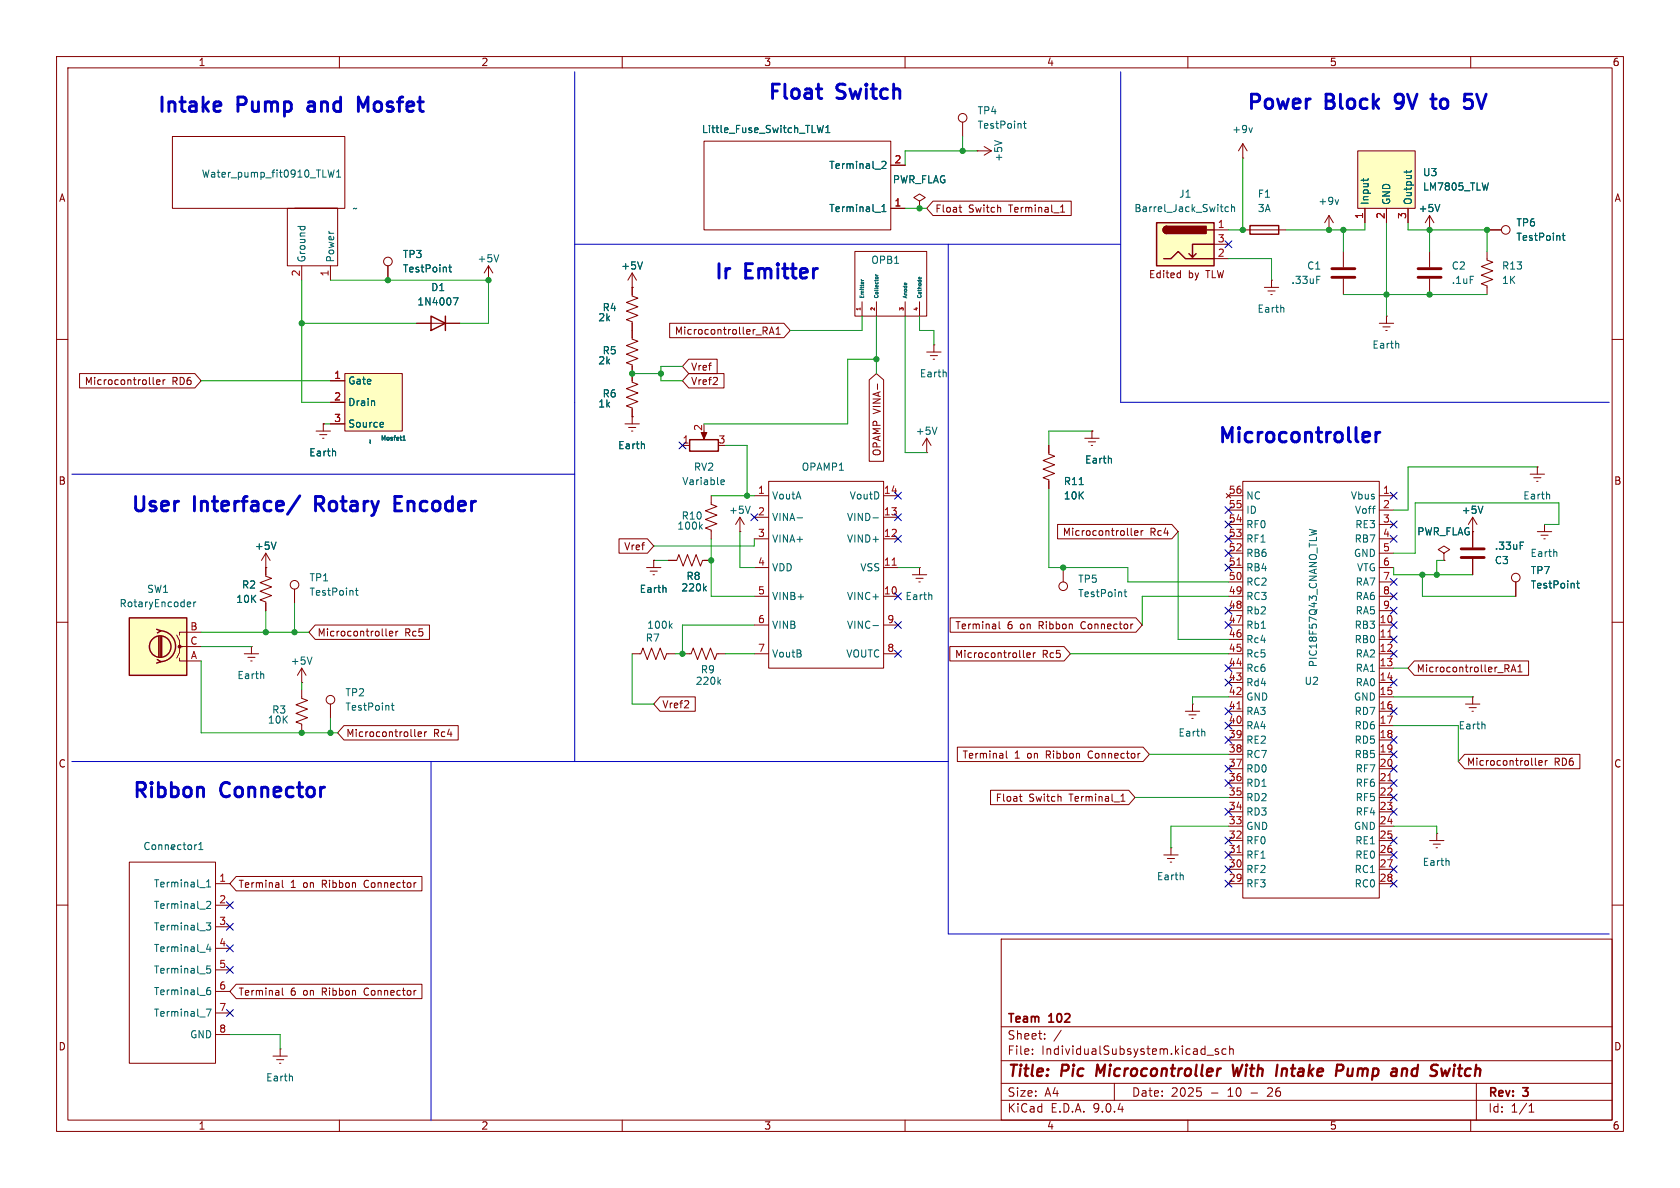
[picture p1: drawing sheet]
<svg xmlns="http://www.w3.org/2000/svg" width="297mm" height="210mm" viewBox="0 0 297 210" stroke-linecap="round" stroke-linejoin="round" font-family="sans-serif">
<g fill="none" stroke="#840000" stroke-width=".18">
<path d="M10 10h277v190h-277zM12 12h273v186h-273zM60 10v2M110 10v2M160 10v2M210 10v2M260 10v2M86.4 49.5h.1M86.4 47l-.8 1.3M86.4 47l.7 1.3M86.4 47v2.5M10 60h2"/>
<path d="M285 60h2M133.3 87.6h2.6M133.3 91.4h2.6M133.3 95.3h2.6M135.9 85.1h20.3v33h-20.3zM156.2 87.6h2.5M156.2 91.4h2.5M156.2 95.3h2.5M10 110h2M133.3 100.3h2.6M133.3 105.4h2.6M133.3 110.5h2.6"/>
<path d="M133.3 115.6h2.6M156.2 100.3h2.5M156.2 105.4h2.5M156.2 110.5h2.5M156.2 115.6h2.5M285 110h2M209.5 125.7h2.6M210.2 126.4h1.3M210.7 127h.2M210.8 124.5h.1M210.8 124.5v1.2M10 160h2"/>
<path d="M177 166h108v32h-108zM285 160h2M60 198v2M110 198v2M160 198v2M177 194.5h108M177 191.5h108M177 187.5h108M177 181.5h108M182.5 186.3v.1M182.5 185.5v.1M184.7 183.6v.1"/>
<path d="M184.7 182.8v.1M187.6 182.1l-1.3 2M197 191.5v3M210 198v2M211.6 192.3h.7M212.2 192.9l.2 .3-.2 .5M213.4 186.5h1.1M215.4 185.5l-.4-.1-.2 .2 .1 .2 .5 .2v.3h-.6M216.7 185.5l-.4-.1-.3 .3v.4l.2 .2h.5M217.4 185.5l.2-.1 .4 .1v.9M217.4 184.9v1.5M260 198v2"/>
<path d="M261 191.5v6.5M270.3 196.6h.9M270.3 195.5l.4-.4v1.5"/>
</g>
<path d="M194 188.2l-.2 2M217.9 188.2l.3 2 .5-1.4 .2 1.4 .7-2M226.7 188.9l-.2 1.3M227.3 188.9l-.6 .2M237.2 188.2l.1 .1a.58 .58 0 0 1-.3 1M238.3 188.9l-.1 1 .1 .2 .4 .1M248.2 188.9l.5 .1 .1 .2-.2 1M256.3 188.9l-.5 1.3M257.1 188.9l-.2 1.3" fill="none" stroke="#840000" stroke-width=".4"/>
<path d="M88.2 45l-.4 1.3M140.9 91.5h1M154.3 91.5h1M154.3 110.6h1M212.9 129.3l.1 .8" fill="none" stroke="#006464" stroke-width=".18"/>
<path d="M157.7 99.9h.7" fill="none" stroke="#a90000" stroke-width=".18"/>
<path d="M240 26.7h10.2v10.1h-10.2z" fill="#ffffc2"/>
<g fill="none" stroke="#840000" stroke-width=".18">
<path d="M170.2 21.6v2.5M240 26.7h10.2v10.1h-10.2zM241.3 36.8v2.6M245.1 36.8v2.6M248.9 36.8v2.6M252.7 38.1l-.7 1.3M252.7 38.1l.8 1.3M252.7 38.1v2.5M68.6 47v2.5M73.7 57.2h7.6M111.8 50.8h.1M111.8 48.3l-.8 1.2"/>
<path d="M111.8 48.3l.7 1.2M111.8 48.3v2.5M223.5 50.8h2.6M224.2 51.4h1.2M224.7 52.1h.2M224.8 49.5h.1M224.8 49.5v1.3M237.5 44.5v2.7M237.5 49.3v2.8M243.8 57.2h2.6M244.5 57.8h1.2M245 58.4h.2"/>
<path d="M245.1 55.9h.1M245.1 55.9v1.3M252.7 40.6h.1M262.9 44.5v1.5l1 .4-2 .7 2 .8-2 .7 2 .8-2 .8 1 .3v1.6M262.9 40.6h2.5M55.9 76.2h2.5M56.5 76.8h1.3M57 77.5h.3M57.1 74.9h.1M57.1 74.9v1.3M111.8 66v1.6l1 .3-2.1 .8 2.1 .8-2.1 .7 2.1 .8-2.1 .8 1.1 .3v1.6M163.8 62.2h2.6"/>
<path d="M164.5 62.9h1.2M165 63.5h.2M165.1 61h.1M165.1 61v1.2M185.4 78.7v1.6l1 .3-2 .8 2 .8-2 .7 2 .8-2 .8 1 .3v1.6M191.8 77.5h2.5M192.4 78.1h1.3M192.9 78.7h.3M193 76.2h.1M193 76.2v1.3M115.6 99.1h.1M115.6 99.1v1.2"/>
<path d="M130.8 94h.1M130.8 91.4l-.8 1.3M130.8 91.4l.8 1.3M130.8 91.4v2.6M217.2 87.6h2.5M217.2 90.2h2.5M217.2 92.7h2.5M217.2 95.3h2.5M217.2 97.8h2.5M219.7 85.1h24.1v73.7h-24.1zM243.8 87.6h2.6M243.8 90.2h2.6"/>
<path d="M243.8 92.7h2.6M243.8 95.3h2.6M243.8 97.8h2.6M260.3 94v2.8M260.3 98.8v2.8M271.8 94h2.5M272.4 94.6h1.3M272.9 95.3h.3M273 92.7h.1M273 92.7v1.3M111.8 115.6h1.5l.4-1 .7 2 .8-2 .8 2 .7-2 .8 2 .4-1h1.5M114.3 100.3h2.5"/>
<path d="M114.9 101h1.3M115.4 101.6h.3M120.6 115.6h1.6l.4-1 .7 2 .8-2 .7 2 .8-2 .8 2 .3-1h1.6M161.3 101.6h2.5M161.9 102.2h1.3M162.4 102.9h.3M162.6 100.3h.1M162.6 100.3v1.3M188 100.3v2.6M217.2 115.6h2.5M217.2 100.3h2.5M217.2 102.9h2.5"/>
<path d="M217.2 105.4h2.5M217.2 108h2.5M217.2 110.5h2.5M217.2 113h2.5M217.2 118.1h2.5M243.8 115.6h2.6M243.8 100.3h2.6M243.8 102.9h2.6M243.8 105.4h2.6M243.8 108h2.6M243.8 110.5h2.6M243.8 113h2.6"/>
<path d="M243.8 118.1h2.6M217.2 120.7h2.5M217.2 123.2h2.5M217.2 125.7h2.5M217.2 128.3h2.5M217.2 130.8h2.5M217.2 133.4h2.5M217.2 135.9h2.5M217.2 138.4h2.5M243.8 120.7h2.6M243.8 123.2h2.6M243.8 125.7h2.6"/>
<path d="M243.8 128.3h2.6M243.8 130.8h2.6M243.8 133.4h2.6M243.8 135.9h2.6M243.8 138.4h2.6M217.2 141h2.5M217.2 143.5h2.5M217.2 146.1h2.5M217.2 148.6h2.5M217.2 151.1h2.5M217.2 153.7h2.5M217.2 156.2h2.5"/>
<path d="M243.8 141h2.6M243.8 143.5h2.6M243.8 146.1h2.6M243.8 148.6h2.6M243.8 151.1h2.6M243.8 153.7h2.6M243.8 156.2h2.6"/>
<circle cx="170.2" cy="20.8" r=".76"/>
<circle cx="68.6" cy="46.2" r=".76"/>
<circle cx="266.2" cy="40.6" r=".76"/>
<circle cx="188" cy="103.6" r=".76"/>
</g>
<g fill="none" stroke="#006464" stroke-width=".18">
<path d="M180.9 21.8h.5M181.1 21.4v1.1l.3 .2M241 31.6v.4M241.9 31.6l-.1 .2M248.7 30.1v.5M249.5 30.1l-.2 .3h-1.1M254.5 36.1l-.4 1.3M79.3 47.2h.5M79.5 46.8v1.1l.3 .2M80.1 52.6h.9l-.6 1.3M113.6 46.3l-.4 1.3M226.9 54.4l.1 .8"/>
<path d="M232.8 48.8h.6M276.2 41.6h.5M276.4 41.2v1.1l.3 .2M59.3 79.8v.8M167.2 65.8l.1 .8M247.2 60.8l.1 .7M132.6 89.5l-.4 1.2M190.8 85.7h.7M196.4 81.1l.1 .8M231.5 93.6l1.2 .3-.9 .2M268.7 95.8h.7M275.2 97.6v.8"/>
<path d="M117.7 103.9v.8M118.5 110.6l.3 .5M118.8 110.2l-.5 .5M164.7 105.2v.8M198.7 104.6h.5M198.9 104.2v1.1l.3 .2M127 120.5l.4 .5M127.4 120.1l-.5 .5"/>
</g>
<path d="M76.2 55.9l2.5 1.3-2.5 1.2zM78.7 55.9v2.5" fill="none" stroke="#840000" stroke-width=".25"/>
<path d="M235.5 47.5h4M235.5 49h4M258.3 98.6h4.1M258.3 97h4.1" fill="none" stroke="#840000" stroke-width=".51"/>
<path d="M218.7 99.9h.7M245.4 112.6h.7M218.7 125.3h.7M245.4 138h.7M218.7 150.7h.7" fill="none" stroke="#a90000" stroke-width=".18"/>
<path d="M204.5 39.4h10.1v7.6h-10.1z" fill="#ffffc2"/>
<path d="M204.5 39.4h10.1v7.6h-10.1zM221 39.9h5.1v1.5h-5.1zM205.7 45.7h1.3l1.3-1.2 1.2 1.2h5.1M206.2 40a.64 .64 0 0 0-.6 .6 .64 .64 0 0 0 .6 .7M211.5 44.8l-.7 .7M213.4 40.6h1.2M214.6 43.2h-3.8v2.3l-.6-.7" fill="none" stroke="#840000" stroke-width=".25"/>
<g fill="#840000" stroke="#840000" stroke-width=".25">
<path d="M205.8 40.2l.4-.2v1.3a.63 .63 0 0 1-.5-.4 .63 .63 0 0 1 .1-.7z"/>
<path d="M206.2 40h7v1.3h-7z"/>
</g>
<g fill="none" stroke="#840000" stroke-width=".18">
<path d="M172.7 26.7h.1M172.7 26.7h2.6M174 25.9l1.3 .8M175.3 26.7l-1.3 .7M219.7 27.9h.1M219.7 25.4l-.8 1.3M219.7 25.4l.8 1.3M219.7 25.4v2.5M234.9 38.1l-.7 1.3M234.9 38.1l.8 1.3M234.9 38.1v2.5M111.8 50.8v1.5l1 .4-2.1 .8 2.1 .7-2.1 .8 2.1 .8-2.1 .7 1.1 .4v1.5"/>
<path d="M208.3 48.2l.4 .1M208.7 47.8v1.3M208.7 49l-.4 .1M214.6 40.6h2.6M214.6 43.2h2.6M214.6 45.7h2.6M219.7 40.6h7.6M234.9 40.6h.1M252.7 44.5v2.7M252.7 49.3v2.8M125.7 87.6v1.6l1 .3-2 .8 2 .8-2 .7 2 .8-2 .7 1 .4v1.6"/>
</g>
<path d="M175.8 24.9l1.3 .4M217.2 36.6h-.4l-.2 .2 .1 .5h.5M217.7 36.7l.2-.1h.3l.1 .8M217.7 36.1v1.3M221.4 22.6l-.3 .8M236.6 35.3l-.3 .8M123.8 93.1l.4 .4M124.2 92.7l-.5 .5" fill="none" stroke="#006464" stroke-width=".18"/>
<path d="M250.7 47.5h4.1M250.7 49h4.1" fill="none" stroke="#840000" stroke-width=".51"/>
<path d="M61 66h10.1v10.2h-10.1z" fill="#ffffc2"/>
<g fill="none" stroke="#840000" stroke-width=".18">
<path d="M124.5 25h33v15.6h-33zM157.5 36.8h2.5M157.5 29.2h2.5M111.8 58.4v1.5l1 .4-2.1 .8 2.1 .7-2.1 .8 2.1 .8-2.1 .7 1.1 .4v1.5M58.4 67.3h2.6M58.4 71.1h2.6M58.4 74.9h2.6M61 66h10.1v10.2h-10.1zM110.5 74.9h2.5M111.1 75.6h1.3M111.6 76.2h.3M111.8 73.7h.1"/>
<path d="M111.8 73.7v1.2M252.7 148.6h2.6M253.4 149.2h1.2M253.9 149.9h.2M254 147.3h.1M254 147.3v1.3"/>
</g>
<g fill="none" stroke="#006464" stroke-width=".18">
<path d="M145.6 22.2l-.3 1.2-.3-.9-.2 .9M146 23.4h.7M146 22.5l.3-.3v1.2M154.7 37.5h1M155.9 37.4h.7M155.9 36.5l.4-.4v1.3M155.9 28.6l.5-.1 .2 .4-.8 .9h.8M66.2 70.9v.8M67.6 74.7l.2 .3-.6 .1M67.7 75.4l-.1 .1M71.2 77.8h.5M71.2 77.3l.2-.2v.7"/>
<path d="M113.9 78.5v.8M256.1 152.2l.1 .8"/>
</g>
<path d="M22.9 109.2h10.1v10.2h-10.1z" fill="#ffffc2"/>
<g fill="none" stroke="#840000" stroke-width=".25">
<path d="M121.9 77.7h5.1v2.1h-5.1zM22.9 109.2h10.1v10.2h-10.1zM27.7 111.3l.7 .2-.6 .4M27.8 116.6l.6 .4-.7 .2M28.1 112.5v3.6M28.3 111.5a2.73 2.73 0 0 1 2.7 2.7 2.73 2.73 0 0 1-2.7 2.8M28.3 112.5v3.6M28.6 112.5v3.6"/>
<circle cx="28.3" cy="114.3" r="1.9"/>
</g>
<g fill="none" stroke="#840000" stroke-width=".18">
<path d="M30.5 24.1h30.5v12.7h-30.5zM50.8 36.8h8.9v10.2h-8.9zM52.1 36.8h7.6zM157.5 36.8h2.5M157.5 29.2h2.5M162.6 35.6l1-.7-1-.6-1.1 .6 1.1 .7v1.2M162.6 36.8h.1M164.9 35.6h24.5v2.5h-24.5l-1.1-1.3zM169.5 36.7h.5M169.7 37.3l.3 .2M187.5 37.5h.7M187.5 36.6l.4-.4v1.3"/>
<path d="M241.3 36.8v2.6M245.1 36.8v2.6M248.9 36.8v2.6M53.3 47v2.5M58.4 47v2.5M68.6 47v2.5M73.7 57.2h2.5M78.7 57.2h2.6M111.8 50.8h.1M111.8 50.8v1.3M111.8 57.2v2.5M118.4 57.1h20.2l1.1 1.3-1.1 1.3h-20.2z"/>
<path d="M135.2 58.5l.4 .6M135.4 57.8l.2 .3v.3l-.2 .1M136 59.1l.4-1.3 .4 1.3M136.1 58.7h.6M137.2 59.1h.7M137.2 58.2l.4-.4v1.3M151.1 44.5h12.7v11.4h-12.7zM152.4 53.3v2.6M154.9 53.3v2.6M160 53.3v2.6M162.6 53.3v2.6M252.7 40.6h.1"/>
<path d="M262.9 40.6h2.5M14.1 66h20.3l1.2 1.3-1.2 1.3h-20.3zM27.1 67.8l.2 .2M27.7 67.6l.6-.2-.1-.2-.3-.1-.2 .2v.6h.5M28.8 67.1v.9M29.2 67.1l-.4 .3M57.1 74.9h.1M58.4 67.3h2.6M58.4 71.1h2.6M58.4 74.9h2.6M111.8 73.7h.1M111.8 64.8v2.5"/>
<path d="M111.8 72.4v1.3M120.6 78.7h1.3M121.8 66h6.2v2.6h-6.2l-1.2-1.3zM121.8 63.5h5v2.5h-5l-1.2-1.2zM124.5 76.2v1M153.7 67.2l1.2-1.2 1.3 1.2v14.3h-2.5zM155.1 67.9v.9M163.8 77.5l-.7 1.2M163.8 77.5l.8 1.2M163.8 77.5v2.5M185.4 78.7v1.3M193 76.2h.1"/>
<path d="M47 97.8v4.1l1 .3-2 .8 2 .8-2 .7 2 .8-2 .7 1 .4v1.6M47 97.8l-.8 1.3M47 97.8l.8 1.3M109.4 95.2h5.1l1.1 1.3-1.1 1.3h-5.1zM115.6 99.1h.1M118.1 99.1h1.5l.4-1.1 .8 2.1 .7-2.1 .8 2.1 .8-2.1 .7 2.1 .4-1h1.5M163.8 80h.1M185.4 85.1v1.3M187 92.7h20.2l1.1 1.3-1.1 1.3h-20.2zM200 94.5l.2 .2M200.6 94.2l.6-.1-.1-.2-.3-.1-.2 .2v.6h.5M201.7 93.8v.9"/>
<path d="M202.1 93.8l-.4 .2M255.3 97.8l1-.6-1-.7-1 .7 1 .6v1.3M255.3 99.1h.1M260.3 91.4l-.7 1.3M260.3 91.4l.8 1.3M260.3 91.4v5.4M260.3 98.8v2.8M270.5 83.8h2.5M271.1 84.5h1.3M271.7 85.1h.2M271.8 82.6h.1M271.8 82.6v1.2"/>
<path d="M31.2 112.3l.5 1v1h3.9M31.7 116.3v.5h3.9M32.3 114.3h-.6v1l-.5 1M35.6 111.8h-3.9v.5M43.2 115.6h2.5M43.8 116.2h1.3M44.3 116.8h.3M44.4 114.3h.1M44.4 114.3v1.3M47 100.3h.1M52.1 104.1v2.6M53.3 118.1v2.6"/>
<path d="M53.3 118.1l-.7 1.3M53.3 118.1l.8 1.3M55.7 110.5h20.2v2.5h-20.2l-1.1-1.2zM68.2 112.2l.2 .2M68.8 112l.6-.1v-.3h-.4l-.2 .2 .1 .6h.5M70 111.6v.8M70.4 111.6l-.4 .2M167.9 114.3h20.2l1.1 1.3-1.1 1.2h-20.2zM168 109.2h32.8l1.1 1.3-1.1 1.3h-32.8zM176.6 109.9v1.1l.2 .2M180.9 116.1l.2 .1M181.5 115.8l.6-.1v-.2l-.4-.1-.2 .2 .1 .6h.5"/>
<path d="M182.7 115.4v.8M183 115.4l-.3 .2M250 116.8h20.2v2.6h-20.2l-1.1-1.3zM266.4 118.2l.4 .6M266.5 117.5l.3 .3-.1 .3-.2 .1M267.1 118.8l.5-1.3 .4 1.3M267.3 118.4h.6M268 102.9v2.5M268.3 118.8h.8M268.3 117.9l.4-.4v1.3M53.3 121.9v1.5l1.1 .4-2.1 .8 2.1 .7-2.1 .8 2.1 .8-2.1 .7 1 .4v1.5M53.3 120.7h.1"/>
<path d="M58.4 124.5v2.5M60.8 128.3h20.2v2.5h-20.2l-1.1-1.3zM73.3 130l.2 .2M73.9 129.8l.6-.1v-.3h-.4l-.2 .1 .1 .6h.5M75.1 129.4v.8M75.4 129.4l-.3 .2M116.7 123.2h6.2v2.5h-6.2l-1.1-1.2zM169.2 132.1h32.9l1.1 1.3-1.1 1.2h-32.9zM175.1 139.7h24.4l1.2 1.3-1.2 1.2h-24.4zM177.9 132.8v1l.2 .2M258.9 133.3h20.4v2.6h-20.4l-1.1-1.3zM259.1 124.5h2.5"/>
<path d="M259.7 125.1h1.3M260.2 125.7h.3M260.3 123.2h.1M260.3 123.2v1.3M271.4 135.1l.2 .2M272 134.9l.6-.2v-.2l-.4-.1-.2 .2 .1 .6h.5M273.2 134.4v.9M273.6 134.4l-.4 .3M22.9 152.4h15.2v35.6h-15.2zM38.1 156.2h2.5M41.8 154.9h32.8v2.6h-32.8l-1.2-1.3zM49.9 155.6v1.1l.2 .2"/>
<path d="M180.2 140.8h.5M180.4 141.5l.3 .1M198.2 141.6h.7M198.2 140.7l.3-.3v1.2M205.7 151.1h2.6M206.4 151.8h1.2M206.9 152.4h.2M207 149.9h.1M207 149.9v1.2M38.1 160h2.5M38.1 163.8h2.5M38.1 167.6h2.5"/>
<path d="M38.1 171.5h2.5M38.1 175.3h2.5M38.1 179.1h2.5M41.8 174h32.8v2.5h-32.8l-1.2-1.2zM49.9 174.7v1l.2 .2M38.1 182.9h2.5M48.3 186.7h2.5M48.9 187.3h1.3M49.4 188h.3M49.5 185.4h.1M49.5 185.4v1.3"/>
<circle cx="52.1" cy="103.4" r=".76"/>
<circle cx="268" cy="102.1" r=".76"/>
<circle cx="58.4" cy="123.7" r=".76"/>
</g>
<g fill="#840000" stroke="#840000" stroke-width=".18">
<path d="M124 76.5h1l-.5 1.1z"/>
<circle cx="31.7" cy="114.3" r=".25"/>
</g>
<g fill="none" stroke="#006464" stroke-width=".18">
<path d="M58 30l.3 1.3 .2-.9 .3 .9 .3-1.3M59.5 31.3h.7M59.5 30.4l.4-.4v1.3M145.6 22.2l-.3 1.2-.3-.9-.2 .9M146 23.4h.7M146 22.5l.3-.3v1.2M154.7 37.5h1M155.9 37.4h.7M155.9 36.5l.4-.4v1.3M155.9 28.6l.5-.1 .2 .4-.8 .9h.8M241 31.6v.4M241.9 31.6l-.1 .2"/>
<path d="M248.7 30.1v.5M249.5 30.1l-.2 .3h-1.1M254.5 36.1l-.4 1.3M52.6 40h1.3M53.1 40v.2M53.9 40v.2M79.3 47.2h.5M79.5 46.8v1.1l.3 .2M80.1 52.6h.9l-.6 1.3M113.6 46.3l-.4 1.3M152.3 49.6h.4M152.3 49.4v.1"/>
<path d="M152.3 49.5v.1M152.3 49.6h.1M154.8 49.1l.1-.1 .3 .1M154.8 48.7h.4M154.8 48.5l.1 .2M162.4 49.2l.2-.2v.3M162.8 49v.2M276.2 41.6h.5M276.4 41.2v1.1l.3 .2M59.3 79.8v.8M66.2 70.9v.8M67.6 74.7l.2 .3-.6 .1"/>
<path d="M67.7 75.4l-.1 .1M71.2 77.8h.5M71.2 77.3l.2-.2v.7M113.9 78.5v.8M165.6 75.5l-.4 1.3M48.8 95.8l-.4 1.3M127.5 85.6h.5M127.5 84.9l.4-.1 .2 .3-.6 .1M190.8 85.7h.7M196.4 81.1l.1 .8M262.2 89.5l-.5 1.2M268.7 95.8h.7"/>
<path d="M273.9 87.4l.1 .8M33.3 106.4l.4 .1v.2l-.6 .1M33.7 107.2l-.4 .1M34.3 106.4v.9M34.6 106.4l-.3 .3M46.6 119.2v.8M55.2 116.1l-.5 1.3M62.8 104.4h.5M63 104v1l.3 .2M117.7 103.9v.8M124.5 104l.4 .5M124.9 103.6l-.5 .5"/>
<path d="M278.7 103.1h.5M278.9 102.7v1.1l.3 .2M69.2 124.7h.5M69.4 124.3v1.1l.3 .1M262.5 128.1v.7M34.8 149.3l-.3 .1M35.1 150.2h.8M35.1 149.3l.4-.4v1.3M35.3 156.9h1M36.5 156.8h.7M36.5 155.9l.4-.4v1.3M36.5 159.5l.5-.2 .2 .4-.7 .9h.7"/>
<path d="M209.1 154.7l.1 .8M36.5 163.1h.7l-.4 .5 .4 .1v.6l-.2 .1-.5-.1M36.5 178.4h.8l-.5 1.2M36.8 166.9l-.3 .9h.8M37.1 174.6h-.3a.86 .86 0 0 0 0 1.2l.4-.1v-.4l-.2-.2h-.2l-.3 .2M37.1 167.4v.8M37.2 170.8h-.6l-.1 .6 .2-.2 .4 .1 .1 .2v.4l-.2 .1-.5-.1M51.6 190.3l.1 .8"/>
</g>
<path d="M152.1 54.4v.4" fill="none" stroke="#a90000" stroke-width=".18"/>
<path d="M101.6 12.7v121.9M198.1 12.7v58.4h86.4M101.6 43.2h96.5M167.6 43.2v121.9h116.9M12.7 83.8h88.9M12.7 134.6h154.9M76.2 134.6v63.5" fill="none" stroke="#0000c2" stroke-width=".18"/>
<g fill="none" stroke="#009600" stroke-width=".18">
<path d="M160 36.8h3.8M170.2 24.1v2.6M172.7 26.7h-12.7v2.5M219.7 27.9v12.7h-2.5M241.3 39.4v1.2h-14M245.1 39.4v16.5M248.9 39.4v1.2h14v3.9M53.3 49.5v21.6h5.1M53.3 57.2h20.4M58.4 49.5h28v7.7h-5.1M152.4 55.9v2.5h-12.7M154.9 55.9v10.1"/>
<path d="M160 55.9v24.1h3.8M162.6 55.9v2.5h2.5v2.6M217.2 45.7h7.6v3.8M237.5 52.1h25.4M237.5 40.6v3.9M252.7 40.6v3.9M35.6 67.3h22.8M57.1 74.9h1.3M111.8 66h5M120.6 64.8h-3.8v2.5h3.8M128.3 78.7h3.8v8.9M154.9 63.5h-5v11.4h-25.4"/>
<path d="M193 76.2h-7.6v2.5M115.6 99.1h2.5M125.7 95.3v10.1h7.6M125.7 87.6h7.6M130.8 94v6.3h2.5M133.3 95.3v1.2h-17.7M185.4 86.4v13.9h14v2.6h17.8M208.3 94v19h8.9M255.3 99.1h-1.3v2.5M271.8 82.6h-22.9v7.6h-2.5M273 92.7h2.6v-3.8h-25.4v8.9h-3.8M35.6 116.8v12.7h24.1"/>
<path d="M35.6 111.8h19M35.6 114.3h8.8M47 108v3.8M52.1 106.7v5.1M111.8 115.6v8.9h3.8M128.3 115.6h5M133.3 110.5h-12.7v5.1h-1.2M158.7 100.3h3.9M189.2 115.6h28M217.2 105.4h-15.3v5.1M246.4 118.1h2.5M246.4 100.3v1.3h13.9"/>
<path d="M251.5 101.6v3.8h16.5M53.3 120.7v1.2M58.4 127v2.5M203.2 133.4h14M217.2 123.2h-6.4v1.3M246.4 128.3h11.4v6.3M246.4 123.2h13.9M200.7 141h16.5M217.2 146.1h-10.2v3.8M246.4 146.1h7.6v1.2M40.6 182.9h8.9v2.5"/>
</g>
<g fill="none" stroke="#000084" stroke-width=".18">
<path d="M216.6 42.6l1.2 1.2M217.8 42.6l-1.2 1.2M120 78.1l1.3 1.2M121.3 78.1l-1.3 1.2M132.7 90.8l1.3 1.2M134 90.8l-1.3 1.2M158.1 94.6l1.3 1.3M158.1 90.8l1.3 1.2M158.1 87l1.3 1.2M159.4 94.6l-1.3 1.3M159.4 90.8l-1.3 1.2M159.4 87l-1.3 1.2"/>
<path d="M216.6 94.6l1.2 1.3M216.6 97.2l1.2 1.2M216.6 89.6l1.2 1.2M216.6 99.7l1.2 1.2M216.6 92.1l1.2 1.2M217.8 94.6l-1.2 1.3M217.8 97.2l-1.2 1.2M217.8 89.6l-1.2 1.2M217.8 99.7l-1.2 1.2M217.8 92.1l-1.2 1.2M245.8 94.6l1.2 1.3M245.8 92.1l1.2 1.2"/>
<path d="M245.8 87l1.2 1.2M247 94.6l-1.2 1.3M247 92.1l-1.2 1.2M247 87l-1.2 1.2M158.1 109.9l1.3 1.2M158.1 104.8l1.3 1.2M158.1 115l1.3 1.2M159.4 109.9l-1.3 1.2M159.4 104.8l-1.3 1.2M159.4 115l-1.3 1.2M216.6 107.3l1.2 1.3M216.6 117.5l1.2 1.2"/>
<path d="M216.6 109.9l1.2 1.2M217.8 107.3l-1.2 1.3M217.8 117.5l-1.2 1.2M217.8 109.9l-1.2 1.2M245.8 102.3l1.2 1.2M245.8 107.3l1.2 1.3M245.8 109.9l1.2 1.2M245.8 115l1.2 1.2M245.8 112.4l1.2 1.2M245.8 104.8l1.2 1.2M247 102.3l-1.2 1.2M247 107.3l-1.2 1.3"/>
<path d="M247 109.9l-1.2 1.2M247 115l-1.2 1.2M247 112.4l-1.2 1.2M247 104.8l-1.2 1.2M216.6 130.2l1.2 1.2M216.6 127.7l1.2 1.2M216.6 120l1.2 1.3M216.6 137.8l1.2 1.2M216.6 135.3l1.2 1.2M216.6 125.1l1.2 1.2M217.8 130.2l-1.2 1.2M217.8 127.7l-1.2 1.2"/>
<path d="M217.8 120l-1.2 1.3M217.8 137.8l-1.2 1.2M217.8 135.3l-1.2 1.2M217.8 125.1l-1.2 1.2M245.8 137.8l1.2 1.2M245.8 130.2l1.2 1.2M245.8 125.1l1.2 1.2M245.8 120l1.2 1.3M245.8 132.7l1.2 1.3M245.8 135.3l1.2 1.2M247 137.8l-1.2 1.2M247 130.2l-1.2 1.2"/>
<path d="M247 125.1l-1.2 1.2M247 120l-1.2 1.3M247 132.7l-1.2 1.3M247 135.3l-1.2 1.2M40 159.4l1.2 1.2M41.2 159.4l-1.2 1.2M216.6 148l1.2 1.2M216.6 153.1l1.2 1.2M216.6 155.6l1.2 1.2M216.6 150.5l1.2 1.2M216.6 142.9l1.2 1.2M217.8 148l-1.2 1.2"/>
<path d="M217.8 153.1l-1.2 1.2M217.8 155.6l-1.2 1.2M217.8 150.5l-1.2 1.2M217.8 142.9l-1.2 1.2M245.8 140.4l1.2 1.2M245.8 150.5l1.2 1.2M245.8 153.1l1.2 1.2M245.8 155.6l1.2 1.2M245.8 142.9l1.2 1.2M245.8 148l1.2 1.2M247 140.4l-1.2 1.2M247 150.5l-1.2 1.2"/>
<path d="M247 153.1l-1.2 1.2M247 155.6l-1.2 1.2M247 142.9l-1.2 1.2M247 148l-1.2 1.2M40 178.5l1.2 1.2M40 167l1.2 1.2M40 170.8l1.2 1.3M40 163.2l1.2 1.2M41.2 178.5l-1.2 1.2M41.2 167l-1.2 1.2M41.2 170.8l-1.2 1.3M41.2 163.2l-1.2 1.2"/>
</g>
<g fill="none" stroke="#0000c2" stroke-width=".51">
<path d="M38.7 18l.2 .1 .1 .5-1.2 .2M38.9 19.6l-.2 .1M65 17.2l-.8 1.8-.8-1.8v2.5M144.3 15.7h1M145 17.4h.3M252.9 17.5h1M253.3 16.6v2.2l.1 .3 .5 .1M259 16.6h1.2M259.2 17.6h.6l.5 .5v.6l-.2 .4-.9 .1M241.8 76.4l.2 .1 .1 .5-1.2 .3M242 78l-.2 .1M243.2 76.4v1.7"/>
<path d="M244 76.4a.65 .65 0 0 0-.8 .5M53 87.6l-2.2 3.3M69.8 89h.9M71 87.8h-1.2v2.5h1.2"/>
</g>
<g fill="#009600" stroke="#009600" stroke-width=".18">
<circle cx="245.1" cy="52.1" r=".46"/>
<circle cx="237.5" cy="40.6" r=".46"/>
<circle cx="234.9" cy="40.6" r=".46"/>
<circle cx="262.9" cy="40.6" r=".46"/>
<circle cx="252.7" cy="40.6" r=".46"/>
<circle cx="252.7" cy="52.1" r=".46"/>
<circle cx="162.6" cy="36.8" r=".46"/>
<circle cx="219.7" cy="40.6" r=".46"/>
<circle cx="170.2" cy="26.7" r=".46"/>
<circle cx="154.9" cy="63.5" r=".46"/>
<circle cx="254" cy="101.6" r=".46"/>
<circle cx="251.5" cy="101.6" r=".46"/>
<circle cx="120.6" cy="115.6" r=".46"/>
<circle cx="125.7" cy="99.1" r=".46"/>
<circle cx="132.1" cy="87.6" r=".46"/>
<circle cx="53.3" cy="129.5" r=".46"/>
<circle cx="52.1" cy="111.8" r=".46"/>
<circle cx="47" cy="111.8" r=".46"/>
<circle cx="58.4" cy="129.5" r=".46"/>
<circle cx="53.3" cy="57.2" r=".46"/>
<circle cx="68.6" cy="49.5" r=".46"/>
<circle cx="86.4" cy="49.5" r=".46"/>
<circle cx="188" cy="100.3" r=".46"/>
<circle cx="116.8" cy="66" r=".46"/>
<circle cx="111.8" cy="66" r=".46"/>
</g>
<g font-size="3.5" fill="#0000c2">
<text x="27.5" y="20.6">Intake</text>
<text x="42" y="20.6">Pump</text>
<text x="55.4" y="20.6">and</text>
<text x="65.3" y="20.6">Mosfet</text>
<text x="135.5" y="18.3">Float</text>
<text x="148" y="18.3">Switch</text>
<text x="220.1" y="20.1">Power</text>
<text x="234.3" y="20.1">Block</text>
<text x="247.7" y="20.1">9V</text>
<text x="255.2" y="20.1">to</text>
<text x="261.9" y="20.1">5V</text>
<text x="126" y="50">Ir</text>
<text x="131.7" y="50">Emitter</text>
<text x="215" y="79">Microcontroller</text>
<text x="22.9" y="91.2">User</text>
<text x="34.3" y="91.2">Interface/</text>
<text x="56.7" y="91.2">Rotary</text>
<text x="71.7" y="91.2">Encoder</text>
<text x="23.1" y="141.7">Ribbon</text>
<text x="39" y="141.7">Connector</text>
</g>
<g font-size="2.8" fill="#840000">
<text x="178" y="190.9">Title:</text>
<text x="187.7" y="190.9">Pic</text>
<text x="194.6" y="190.9">Microcontroller</text>
<text x="219.5" y="190.9">With</text>
<text x="228.1" y="190.9">Intake</text>
<text x="239.4" y="190.9">Pump</text>
<text x="250" y="190.9">and</text>
<text x="257.8" y="190.9">Switch</text>
</g>
<g font-size="2.1" fill="#840000">
<text x="178" y="184">Sheet:</text>
<text x="178" y="181.2">Team</text>
<text x="185.5" y="181.2">102</text>
<text x="178" y="186.7">File:</text>
<text x="184.1" y="186.7">IndividualSubsystem.kicad_sch</text>
<text x="178" y="196.9">KiCad</text>
<text x="178" y="194.1">Size:</text>
<text x="184.7" y="194.1">A4</text>
<text x="185.7" y="196.9">E.D.A.</text>
<text x="193.3" y="196.9">9.0.4</text>
<text x="200" y="194.1">Date:</text>
<text x="207" y="194.1">2025</text>
<text x="214" y="194.1">-</text>
<text x="217.2" y="194.1">10</text>
<text x="221.3" y="194.1">-</text>
<text x="224.5" y="194.1">26</text>
<text x="263" y="194.3">Rev:</text>
<text x="263" y="196.9">Id:</text>
<text x="267.1" y="196.9">1/1</text>
<text x="269.4" y="194.3">3</text>
</g>
<g font-size="1.8" fill="#840000">
<text x="35" y="11.9">1</text>
<text x="85" y="11.9">2</text>
<text x="135" y="11.9">3</text>
<text x="185" y="11.9">4</text>
<text x="235" y="11.9">5</text>
<text x="285" y="11.9">6</text>
<text x="10.3" y="35.9">A</text>
<text x="285.3" y="35.9">A</text>
<text x="165.3" y="37.8">Float</text>
<text x="171.2" y="37.8">Switch</text>
<text x="178.5" y="37.8">Terminal_1</text>
<text x="203" y="49.4">Edited</text>
<text x="210.1" y="49.4">by</text>
<text x="213.3" y="49.4">TLW</text>
<text x="119.2" y="59.4">Microcontroller_RA1</text>
<text x="122.1" y="65.7">Vref</text>
<text x="14.9" y="68.3">Microcontroller</text>
<text x="30.4" y="68.3">RD6</text>
<text x="122.1" y="68.3">Vref2</text>
<text x="155.9" y="80.7" transform="rotate(-90 155.9 80.7)">OPAMP VINA-</text>
<text x="10.3" y="85.9">B</text>
<text x="285.3" y="85.9">B</text>
<text x="187.8" y="94.9">Microcontroller</text>
<text x="203.3" y="94.9">Rc4</text>
<text x="110.2" y="97.5">Vref</text>
<text x="56" y="112.7">Microcontroller</text>
<text x="71.5" y="112.7">Rc5</text>
<text x="168.8" y="111.4">Terminal</text>
<text x="178.1" y="111.4">6</text>
<text x="180.4" y="111.4">on</text>
<text x="183.9" y="111.4">Ribbon</text>
<text x="191.6" y="111.4">Connector</text>
<text x="168.7" y="116.5">Microcontroller</text>
<text x="184.2" y="116.5">Rc5</text>
<text x="250.3" y="119.1">Microcontroller_RA1</text>
<text x="117" y="125.4">Vref2</text>
<text x="61.1" y="130.5">Microcontroller</text>
<text x="76.6" y="130.5">Rc4</text>
<text x="10.3" y="135.9">C</text>
<text x="170.1" y="134.3">Terminal</text>
<text x="179.3" y="134.3">1</text>
<text x="181.7" y="134.3">on</text>
<text x="185.2" y="134.3">Ribbon</text>
<text x="192.8" y="134.3">Connector</text>
<text x="259.2" y="135.6">Microcontroller</text>
<text x="274.7" y="135.6">RD6</text>
<text x="285.3" y="135.9">C</text>
<text x="175.9" y="141.9">Float</text>
<text x="181.9" y="141.9">Switch</text>
<text x="189.2" y="141.9">Terminal_1</text>
<text x="42.1" y="157.2">Terminal</text>
<text x="51.3" y="157.2">1</text>
<text x="53.7" y="157.2">on</text>
<text x="57.2" y="157.2">Ribbon</text>
<text x="64.8" y="157.2">Connector</text>
<text x="42.1" y="176.2">Terminal</text>
<text x="51.3" y="176.2">6</text>
<text x="53.7" y="176.2">on</text>
<text x="57.2" y="176.2">Ribbon</text>
<text x="64.8" y="176.2">Connector</text>
<text x="10.3" y="185.9">D</text>
<text x="285.3" y="185.9">D</text>
<text x="35" y="199.9">1</text>
<text x="85" y="199.9">2</text>
<text x="135" y="199.9">3</text>
<text x="185" y="199.9">4</text>
<text x="235" y="199.9">5</text>
<text x="285" y="199.9">6</text>
</g>
<g font-size="1.8" fill="#006464">
<text x="124" y="23.7">Little_Fuse_Switch_TLW1</text>
<text x="172.7" y="20.4">TP4</text>
<text x="172.7" y="23">TestPoint</text>
<text x="217.7" y="23.7">+9v</text>
<text x="177.4" y="28.7" transform="rotate(-90 177.4 28.7)">+5V</text>
<text x="35.6" y="31.6">Water_pump_fit0910_TLW1</text>
<text x="146.5" y="30.1">Terminal_2</text>
<text x="157.7" y="32.6">PWR_FLAG</text>
<text x="208.4" y="35.2">J1</text>
<text x="222.3" y="35.2">F1</text>
<text x="251.5" y="31.3">U3</text>
<text x="251.5" y="33.9">LM7805_TLW</text>
<text x="62.2" y="37.7">~</text>
<text x="146.5" y="37.7">Terminal_1</text>
<text x="200.4" y="37.7">Barrel_Jack_Switch</text>
<text x="222.3" y="37.7">3A</text>
<text x="233" y="36.4">+9v</text>
<text x="242.2" y="36.3" transform="rotate(-90 242.2 36.3)">Input</text>
<text x="246" y="36.3" transform="rotate(-90 246 36.3)">GND</text>
<text x="249.8" y="36.3" transform="rotate(-90 249.8 36.3)">Output</text>
<text x="250.7" y="37.7">+5V</text>
<text x="268" y="40.2">TP6</text>
<text x="54.2" y="46.5" transform="rotate(-90 54.2 46.5)">Ground</text>
<text x="59.3" y="46.5" transform="rotate(-90 59.3 46.5)">Power</text>
<text x="71.1" y="45.8">TP3</text>
<text x="84.3" y="46.6">+5V</text>
<text x="109.7" y="47.9">+5V</text>
<text x="153.9" y="46.8">OPB1</text>
<text x="231" y="47.9">C1</text>
<text x="256.5" y="47.9">C2</text>
<text x="265.4" y="47.9">R13</text>
<text x="268" y="42.8">TestPoint</text>
<text x="71.1" y="48.4">TestPoint</text>
<text x="76.1" y="51.7">D1</text>
<text x="228.2" y="50.4">.33uF</text>
<text x="256.5" y="50.4">.1uF</text>
<text x="265.4" y="50.4">1K</text>
<text x="73.7" y="54.2">1N4007</text>
<text x="105.7" y="57">2k</text>
<text x="106.4" y="55.2">R4</text>
<text x="222.2" y="55.5">Earth</text>
<text x="105.7" y="64.6">2k</text>
<text x="106.4" y="62.8">R5</text>
<text x="242.5" y="61.8">Earth</text>
<text x="61.5" y="68.2">Gate</text>
<text x="61.5" y="72">Drain</text>
<text x="106.4" y="70.5">R6</text>
<text x="162.5" y="66.9">Earth</text>
<text x="61.5" y="75.8">Source</text>
<text x="105.7" y="72.2">1k</text>
<text x="161.8" y="77.1">+5V</text>
<text x="54.6" y="80.9">Earth</text>
<text x="66.3" y="78.6" transform="rotate(-90 66.3 78.6)">~</text>
<text x="109.2" y="79.6">Earth</text>
<text x="122.6" y="83.4">RV2</text>
<text x="141.6" y="83.4">OPAMP1</text>
<text x="191.7" y="82.1">Earth</text>
<text x="120.5" y="86">Variable</text>
<text x="136.4" y="88.5">VoutA</text>
<text x="150.1" y="88.5">VoutD</text>
<text x="188" y="86">R11</text>
<text x="188" y="88.5">10K</text>
<text x="220.2" y="88.5">NC</text>
<text x="238.7" y="88.5">Vbus</text>
<text x="269.2" y="88.5">Earth</text>
<text x="119.6" y="93.8">100k</text>
<text x="120.4" y="92">R10</text>
<text x="128.8" y="91">+5V</text>
<text x="136.4" y="92.3">VINA-</text>
<text x="149.6" y="92.3">VIND-</text>
<text x="220.2" y="91">ID</text>
<text x="220.2" y="93.6">RF0</text>
<text x="239.4" y="91">Voff</text>
<text x="239.5" y="93.6">RE3</text>
<text x="250.5" y="94.8">PWR_FLAG</text>
<text x="258.3" y="91">+5V</text>
<text x="45" y="97.4">+5V</text>
<text x="136.4" y="96.1">VINA+</text>
<text x="136.4" y="101.2">VDD</text>
<text x="149.6" y="96.1">VIND+</text>
<text x="152" y="101.2">VSS</text>
<text x="220.2" y="96.1">RF1</text>
<text x="220.2" y="98.7">RB6</text>
<text x="220.2" y="101.2">RB4</text>
<text x="239.3" y="98.7">GND</text>
<text x="239.4" y="96.1">RB7</text>
<text x="239.8" y="101.2">VTG</text>
<text x="264.2" y="99.9">C3</text>
<text x="264.2" y="97.4">.33uF</text>
<text x="270.5" y="98.7">Earth</text>
<text x="270.5" y="101.7">TP7</text>
<text x="21" y="107.5">RotaryEncoder</text>
<text x="25.9" y="105">SW1</text>
<text x="41.7" y="106.8">10K</text>
<text x="42.7" y="104.2">R2</text>
<text x="54.6" y="103">TP1</text>
<text x="54.6" y="105.5">TestPoint</text>
<text x="113" y="105">Earth</text>
<text x="120.4" y="104.7">220k</text>
<text x="121.3" y="102.7">R8</text>
<text x="136.4" y="106.3">VINB+</text>
<text x="149.6" y="106.3">VINC+</text>
<text x="160" y="106.3">Earth</text>
<text x="190.5" y="103.2">TP5</text>
<text x="190.5" y="105.8">TestPoint</text>
<text x="220.2" y="103.7">RC2</text>
<text x="220.2" y="106.3">RC3</text>
<text x="239.6" y="103.7">RA7</text>
<text x="239.6" y="106.3">RA6</text>
<text x="270.5" y="104.2">TestPoint</text>
<text x="114.1" y="113.6">R7</text>
<text x="114.3" y="111.4">100k</text>
<text x="136.4" y="111.4">VINB</text>
<text x="149.6" y="111.4">VINC-</text>
<text x="220.2" y="108.8">Rb2</text>
<text x="220.2" y="111.4">Rb1</text>
<text x="220.2" y="113.9">Rc4</text>
<text x="239.4" y="111.4">RB3</text>
<text x="239.4" y="113.9">RB0</text>
<text x="239.6" y="108.8">RA5</text>
<text x="51.3" y="117.7">+5V</text>
<text x="123.8" y="119.2">R9</text>
<text x="136.4" y="116.4">VoutB</text>
<text x="149.5" y="116.4">VOUTC</text>
<text x="220.2" y="116.4">Rc5</text>
<text x="220.2" y="119">Rc6</text>
<text x="233" y="118" transform="rotate(-90 233 118)">PIC18F57Q43_CNANO_TLW</text>
<text x="239.6" y="116.4">RA2</text>
<text x="239.6" y="119">RA1</text>
<text x="41.9" y="120.2">Earth</text>
<text x="61" y="123.3">TP2</text>
<text x="61" y="125.8">TestPoint</text>
<text x="122.9" y="121.3">220k</text>
<text x="220.2" y="121.5">Rd4</text>
<text x="220.2" y="124.1">GND</text>
<text x="230.5" y="121.3">U2</text>
<text x="239.3" y="124.1">GND</text>
<text x="239.6" y="121.5">RA0</text>
<text x="47.3" y="128.1">10K</text>
<text x="48" y="126.3">R3</text>
<text x="208.2" y="130.4">Earth</text>
<text x="220.2" y="126.6">RA3</text>
<text x="220.2" y="129.1">RA4</text>
<text x="220.2" y="131.7">RE2</text>
<text x="239.4" y="126.6">RD7</text>
<text x="239.4" y="129.1">RD6</text>
<text x="239.4" y="131.7">RD5</text>
<text x="257.8" y="129.1">Earth</text>
<text x="220.2" y="134.2">RC7</text>
<text x="220.2" y="136.8">RD0</text>
<text x="239.4" y="134.2">RB5</text>
<text x="239.6" y="136.8">RF7</text>
<text x="220.2" y="139.3">RD1</text>
<text x="220.2" y="141.8">RD2</text>
<text x="239.6" y="139.3">RF6</text>
<text x="239.6" y="141.8">RF5</text>
<text x="220.2" y="144.4">RD3</text>
<text x="220.2" y="146.9">GND</text>
<text x="220.2" y="149.5">RF0</text>
<text x="239.3" y="146.9">GND</text>
<text x="239.5" y="149.5">RE1</text>
<text x="239.6" y="144.4">RF4</text>
<text x="25.3" y="150.5">Connector1</text>
<text x="29.9" y="150.7">~</text>
<text x="204.4" y="155.8">Earth</text>
<text x="220.2" y="152">RF1</text>
<text x="220.2" y="154.5">RF2</text>
<text x="239.4" y="154.5">RC1</text>
<text x="239.5" y="152">RE0</text>
<text x="251.4" y="153.3">Earth</text>
<text x="27.1" y="157.1">Terminal_1</text>
<text x="27.1" y="160.9">Terminal_2</text>
<text x="220.2" y="157.1">RF3</text>
<text x="239.4" y="157.1">RC0</text>
<text x="27.1" y="164.7">Terminal_3</text>
<text x="27.1" y="168.5">Terminal_4</text>
<text x="27.1" y="172.3">Terminal_5</text>
<text x="27.1" y="176.1">Terminal_6</text>
<text x="27.1" y="179.9">Terminal_7</text>
<text x="33.5" y="183.7">GND</text>
<text x="46.9" y="191.4">Earth</text>
</g>
<g font-size="1.8" fill="#a90000">
<text x="158" y="29">2</text>
<text x="158" y="36.6">1</text>
<text x="215.2" y="40.4">1</text>
<text x="241" y="38.8" transform="rotate(-90 241 38.8)">1</text>
<text x="244.9" y="38.8" transform="rotate(-90 244.9 38.8)">2</text>
<text x="248.7" y="38.8" transform="rotate(-90 248.7 38.8)">3</text>
<text x="215.2" y="42.9">3</text>
<text x="215.2" y="45.5">2</text>
<text x="53.1" y="49" transform="rotate(-90 53.1 49)">2</text>
<text x="58.2" y="49" transform="rotate(-90 58.2 49)">1</text>
<text x="59" y="67.1">1</text>
<text x="59" y="70.9">2</text>
<text x="59" y="74.7">3</text>
<text x="124.2" y="76.3" transform="rotate(-90 124.2 76.3)">2</text>
<text x="120.6" y="78.5">1</text>
<text x="126.9" y="78.5">3</text>
<text x="133.9" y="87.4">1</text>
<text x="156.2" y="87.4">14</text>
<text x="217.1" y="87.4">56</text>
<text x="217.1" y="89.9">55</text>
<text x="244.4" y="87.4">1</text>
<text x="244.4" y="89.9">2</text>
<text x="133.9" y="91.2">2</text>
<text x="133.9" y="95">3</text>
<text x="156.2" y="91.2">13</text>
<text x="156.2" y="95">12</text>
<text x="217.1" y="92.5">54</text>
<text x="217.1" y="95">53</text>
<text x="244.4" y="92.5">3</text>
<text x="244.4" y="95">4</text>
<text x="133.9" y="100.1">4</text>
<text x="156.2" y="100.1">11</text>
<text x="217.1" y="97.5">52</text>
<text x="217.1" y="100.1">51</text>
<text x="244.4" y="97.5">5</text>
<text x="244.4" y="100.1">6</text>
<text x="133.9" y="105.2">5</text>
<text x="156.2" y="105.2">10</text>
<text x="217.1" y="102.6">50</text>
<text x="217.1" y="105.2">49</text>
<text x="217.1" y="107.7">48</text>
<text x="244.4" y="102.6">7</text>
<text x="244.4" y="105.2">8</text>
<text x="244.4" y="107.7">9</text>
<text x="33.6" y="111.5">B</text>
<text x="133.9" y="110.2">6</text>
<text x="156.8" y="110.2">9</text>
<text x="217.1" y="110.2">47</text>
<text x="217.1" y="112.8">46</text>
<text x="243.8" y="110.2">10</text>
<text x="243.8" y="112.8">11</text>
<text x="33.6" y="114">C</text>
<text x="33.6" y="116.6">A</text>
<text x="133.9" y="115.3">7</text>
<text x="156.8" y="115.3">8</text>
<text x="217.1" y="115.3">45</text>
<text x="217.1" y="117.9">44</text>
<text x="243.8" y="115.3">12</text>
<text x="243.8" y="117.9">13</text>
<text x="217.1" y="120.4">43</text>
<text x="217.1" y="122.9">42</text>
<text x="217.1" y="125.5">41</text>
<text x="243.8" y="120.4">14</text>
<text x="243.8" y="122.9">15</text>
<text x="243.8" y="125.5">16</text>
<text x="217.1" y="128">40</text>
<text x="217.1" y="130.6">39</text>
<text x="243.8" y="128">17</text>
<text x="243.8" y="130.6">18</text>
<text x="217.1" y="133.1">38</text>
<text x="217.1" y="135.6">37</text>
<text x="243.8" y="133.1">19</text>
<text x="243.8" y="135.6">20</text>
<text x="217.1" y="138.2">36</text>
<text x="217.1" y="140.7">35</text>
<text x="217.1" y="143.3">34</text>
<text x="243.8" y="138.2">21</text>
<text x="243.8" y="140.7">22</text>
<text x="243.8" y="143.3">23</text>
<text x="217.1" y="145.8">33</text>
<text x="217.1" y="148.3">32</text>
<text x="243.8" y="145.8">24</text>
<text x="243.8" y="148.3">25</text>
<text x="38.7" y="156">1</text>
<text x="217.1" y="150.9">31</text>
<text x="217.1" y="153.4">30</text>
<text x="217.1" y="156">29</text>
<text x="243.8" y="150.9">26</text>
<text x="243.8" y="153.4">27</text>
<text x="243.8" y="156">28</text>
<text x="38.7" y="159.8">2</text>
<text x="38.7" y="163.6">3</text>
<text x="38.7" y="167.4">4</text>
<text x="38.7" y="171.2">5</text>
<text x="38.7" y="175">6</text>
<text x="38.7" y="178.8">7</text>
<text x="38.7" y="182.6">8</text>
</g>
<text font-size="1.1" fill="#006464" x="67.2" y="78.1">Mosfet1</text>
<g font-size=".9" fill="#006464">
<text x="152.9" y="52.8" transform="rotate(-90 152.9 52.8)">Emitter</text>
<text x="155.5" y="52.8" transform="rotate(-90 155.5 52.8)">Collector</text>
<text x="160.6" y="52.8" transform="rotate(-90 160.6 52.8)">Anode</text>
<text x="163.1" y="52.8" transform="rotate(-90 163.1 52.8)">Cathode</text>
</g>
<g font-size=".9" fill="#a90000">
<text x="152.1" y="55.1" transform="rotate(-90 152.1 55.1)">1</text>
<text x="154.7" y="55.1" transform="rotate(-90 154.7 55.1)">2</text>
<text x="159.8" y="55.1" transform="rotate(-90 159.8 55.1)">3</text>
<text x="162.3" y="55.1" transform="rotate(-90 162.3 55.1)">4</text>
</g>
</svg>
